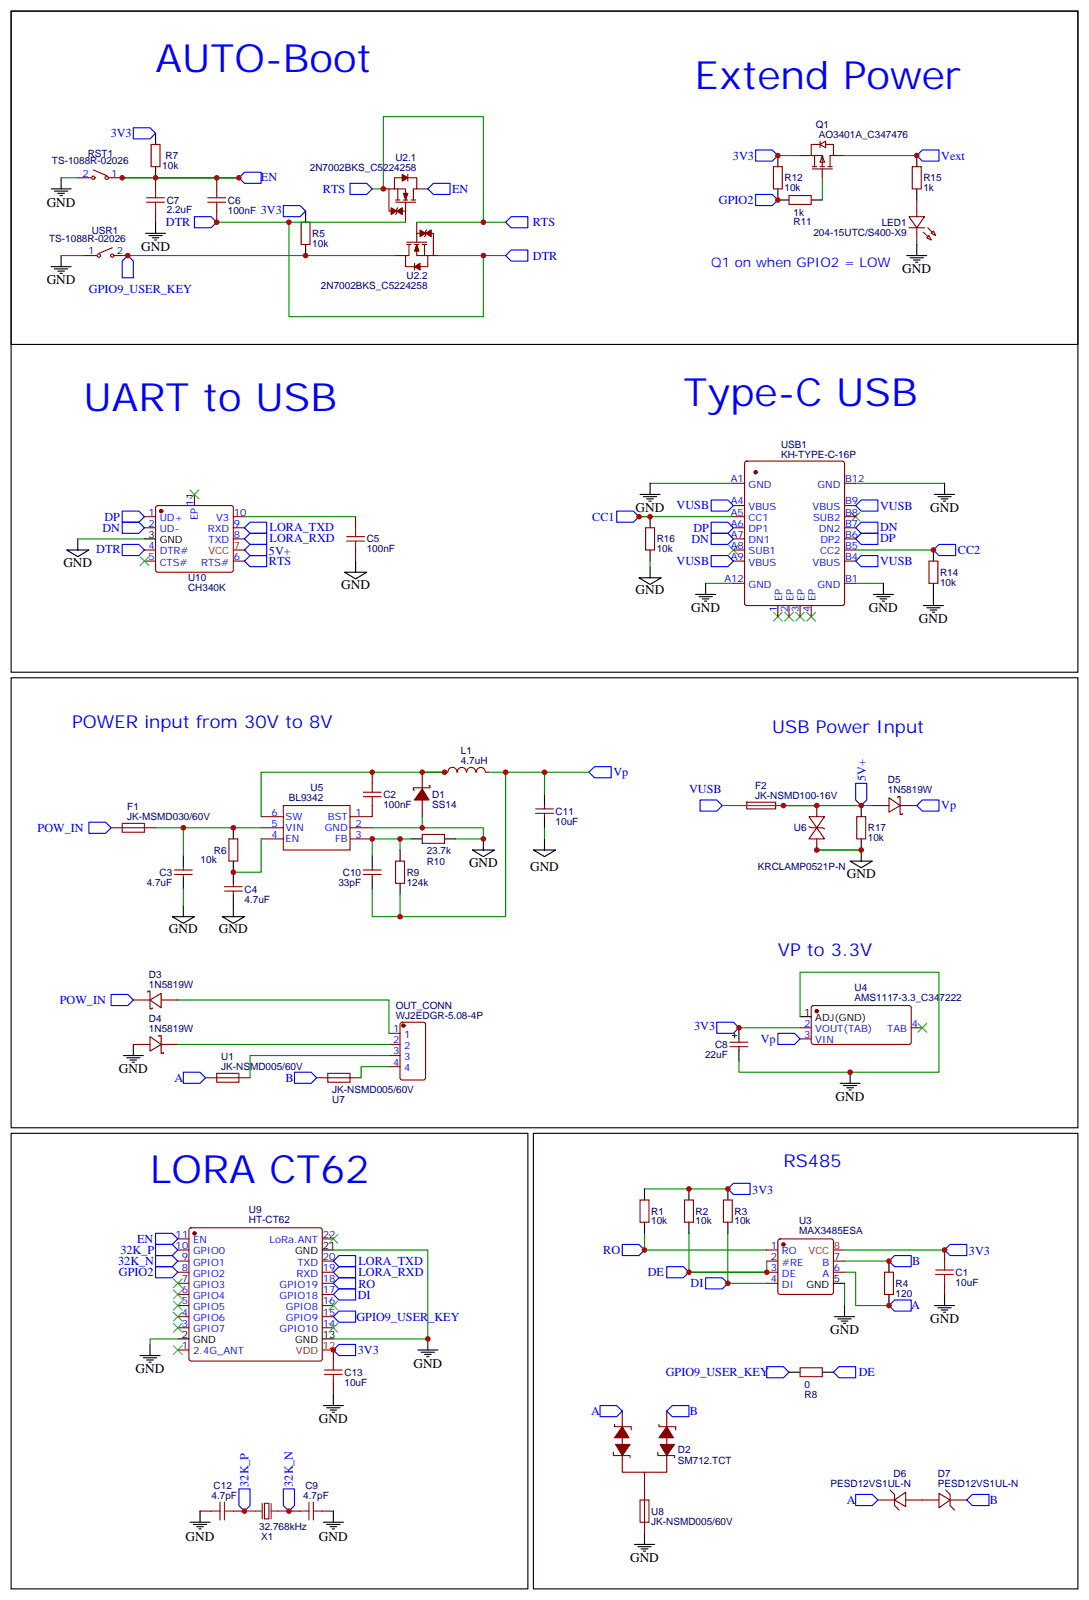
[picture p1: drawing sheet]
<svg xmlns="http://www.w3.org/2000/svg" width="346mm" height="508mm" viewBox="0 0 346 508" stroke-linecap="round" stroke-linejoin="round" font-family="sans-serif">
<g fill="none" stroke="#008700" stroke-width=".35">
<path d="M19.4 56.4h5.3M38.8 56.4h37M118.2 60h3.5v-23h31.8v33.6M246.9 49.4h7.1M261.1 56.4v7.1M68.8 70.6h60M91.7 70.6v29.9h61.8v-19.4M132.3 70.6h28.2M19.4 81.1h7.1M40.6 81.1h84.6M139.3 81.1h21.2M206.4 153.5h26.4"/>
<path d="M271.6 153.5h28.3M24.7 171.1h21.2M77.6 164h35.3M202.8 164h30M206.4 178.2v1.7M271.6 174.6h24.7M224 185.2h8.8M271.6 185.2h8.9M134.1 245.2h7h-58.2v14.1M134.1 259.3v3.5M155.2 245.2h5.3v45.8h-33.5v-7M160.5 245.2h26.5"/>
<path d="M172.9 245.2v7M229.3 255.8h5.3M248.7 255.8h28.2M49.4 262.8h33.5M58.2 262.8v8.8M82.9 266.3v10.6h-8.8M118.2 262.8h35.3v3.5h-8.9M127 266.3h-8.8v5.3M130.5 266.3h-3.5v3.6M172.9 262.8v3.5M259.3 269.9h14.1M58.2 282.2v5.3"/>
<path d="M118.2 282.2v8.8h8.8M56.4 317.5h67.1v10.6M56.4 331.6h67.1M123.5 335.1h-44.1v7.1M123.5 338.7h-8.8v3.5M234.6 326.3h19.4M254 322.8v-14.1h44.1v31.7h-63.5v-3.5M204.6 377.5h26.5M105.8 396.9h30v28.2h-30M204.6 391.6v5.3h38.8M218.7 391.6v12.3M231.1 391.6v15.9h12.3"/>
<path d="M268.1 396.9h31.8M218.7 403.9h24.7M243.4 400.4v3.5h-24.7M268.1 403.9h3.5v10.6h10.6M268.1 400.4h14.1M268.1 407.5v7M56.4 425.1h-8.8v1.8"/>
</g>
<g fill="none" stroke="#000" stroke-width=".35">
<path d="M3.5 3.5h338.7v209.9h-338.7zM3.5 3.5h338.7v105.9h-338.7zM16.2 60h6.4M19.4 56.4v3.6M49.4 42.3v3.6M49.4 52.9v3.5M246.9 60v3.5h3.6M246.9 49.4v3.5M291 49.4v3.5M291 60v3.5M17.3 60.7h4.2M18.3 61.4h2.2"/>
<path d="M19 62.1h.8M46.2 74.1h6.4M47.3 74.8h4.2M48.3 75.5h2.1M49 76.2h.7M49.4 70.6v3.5M97 67v3.6M97 77.6v3.5M257.5 63.5h3.6M291 77.6v3.5M16.2 84.7h6.4M17.3 85.4h4.2"/>
<path d="M18.3 86.1h2.2M19 86.8h.8M19.4 81.1v3.6M287.9 81.1h6.3M288.9 81.8h4.3M290 82.5h2.1M290.7 83.3h.7M203.2 157h6.3M204.3 157.7h4.2M205.3 158.4h2.1M206 159.1h.7M206.4 153.5v3.5"/>
<path d="M296.7 157h6.3M297.7 157.7h4.3M298.8 158.4h2.1M299.5 159.1h.7M299.9 153.5v3.5M21.2 174.6h7l-3.5 2.1zM24.7 171.1v3.5M45.9 171.1h3.5M112.9 178.2v3.5M206.4 164v3.6M206.4 174.6v3.6M206.4 179.9v3.5"/>
<path d="M296.3 174.6v3.6M109.4 181.7h7l-3.5 2.1zM202.8 183.4h7.1l-3.5 2.2zM220.8 188.7h6.4M221.9 189.4h4.2M223 190.1h2.1M223.7 190.9h.7M224 185.2v3.5M277.3 188.7h6.3M278.3 189.4h4.3M279.4 190.1h2.1M280.1 190.9h.7"/>
<path d="M280.5 185.2v3.5M293.2 192.3h6.3M294.2 193h4.2M295.3 193.7h2.1M296 194.4h.7M296.3 185.2v7.1M3.5 215.2h338.7v142.9h-338.7zM172.9 252.2v3.6M172.9 259.3v3.5M273.4 255.8v3.5M58.2 271.6v3.6M58.2 278.7v3.5"/>
<path d="M74.1 262.8v3.5M74.1 273.4v7.1M118.2 271.6v3.6M118.2 278.7v3.5M127 269.9v3.5M130.5 266.3h3.6M141.1 266.3h3.5M149.9 269.9h7.1l-3.5 2.1zM153.5 266.3v3.6M169.3 269.9h7.1l-3.5 2.1zM172.9 266.3v3.6M269.9 273.4h7l-3.5 2.1z"/>
<path d="M273.4 266.3v7.1M54.7 291h7l-3.5 2.2zM58.2 287.5v3.5M70.6 291h7l-3.5 2.2zM74.1 284v7M127 280.5v3.5M39.2 335.1h6.3M40.2 335.8h4.2M41.3 336.5h2.1M42 337.3h.7M42.3 331.6v3.5M234.6 326.3v3.5"/>
<path d="M234.6 333.4v3.5M254 322.8h3.5M3.5 359.8h164.1v144.7h-164.1zM169.3 359.8h172.9v144.7h-172.9zM266.7 344h6.3M267.8 344.7h4.2M268.8 345.4h2.1M269.5 346.1h.7M269.9 340.4v3.6M204.6 377.5v3.5M218.7 377.5v3.5M231.1 377.5v3.5"/>
<path d="M102.3 396.9h3.5M204.6 388.1v3.5M218.7 388.1v3.5M231.1 388.1v3.5M264.6 407.5h3.5M264.9 418h6.4M266 418.7h4.2M267.1 419.5h2.1M268.1 414.5v3.5M282.2 400.4v3.5M282.2 411v3.5M296.7 414.5h6.3"/>
<path d="M297.7 415.2h4.3M298.8 415.9h2.1M299.5 416.6h.7M299.9 411v3.5M44.4 430.4h6.4M45.5 431.1h4.2M46.6 431.8h2.1M47.3 432.5h.7M47.6 426.9v3.5M56.4 425.1h3.6M102.3 425.1h3.5M132.6 428.6h6.4"/>
<path d="M133.7 429.3h4.2M134.8 430h2.1M135.5 430.7h.7M135.8 425.1v3.5M267.8 420.2h.7M102.7 446.3h6.3M103.7 447h4.2M104.8 447.7h2.1M105.5 448.4h.7M105.8 442.7v3.6M201.4 490.4h6.4M202.5 491.1h4.2"/>
<path d="M203.6 491.8h2.1M204.3 492.5h.7M204.6 486.8v3.6"/>
</g>
<g fill="none" stroke="#00f" stroke-width=".35">
<path d="M42.3 40.6h5.3l1.8 1.7-1.8 1.8h-5.3zM77.6 54.7h5.3v3.5h-5.3l-1.8-1.8zM111.1 58.2h5.3l1.8 1.8-1.8 1.7h-5.3zM137.6 58.2h5.3v3.5h-5.3l-1.8-1.7zM239.9 47.6h5.3l1.7 1.8-1.7 1.8h-5.3zM61.7 68.8h5.3l1.8 1.8-1.8 1.7h-5.3zM90 65.3h5.2l1.8 1.7-1.8 1.8h-5.2zM162.3 68.8h5.3v3.5h-5.3l-1.8-1.7zM40.6 81.1l1.7 1.8v5.3h-3.5v-5.3zM160.5 81.1l1.8-1.7h5.3v3.5h-5.3zM225.8 158.8h5.3l1.7 1.7-1.7 1.8h-5.3zM38.8 165.8h5.3l1.8 1.8-1.8 1.7h-5.3z"/>
<path d="M38.8 162.3h5.3l1.8 1.7-1.8 1.8h-5.3zM38.8 172.9h5.3l1.8 1.7-1.8 1.8h-5.3zM77.6 167.6l1.8-1.8h5.3v3.5h-5.3zM77.6 171.1l1.8-1.8h5.3v3.6h-5.3zM77.6 174.6l1.8-1.7h5.3v3.5h-5.3zM77.6 178.2l1.8-1.8h5.3v3.5h-5.3zM195.8 162.3h5.3l1.7 1.7-1.7 1.8h-5.3zM225.8 165.8h5.3l1.7 1.8-1.7 1.7h-5.3zM225.8 169.3h5.3l1.7 1.8-1.7 1.8h-5.3zM225.8 176.4h5.3l1.7 1.8-1.7 1.7h-5.3zM271.6 160.5l1.8-1.7h5.3v3.5h-5.3zM271.6 167.6l1.8-1.8h5.3v3.5h-5.3z"/>
<path d="M271.6 171.1l1.8-1.8h5.3v3.6h-5.3zM271.6 178.2l1.8-1.8h5.3v3.5h-5.3zM298.1 172.9h5.3v3.5h-5.3l-1.8-1.8zM187 245.2l1.7-1.8h5.3v3.5h-5.3zM222.2 254h5.3l1.8 1.8-1.8 1.7h-5.3zM271.6 248.7h3.6v5.3l-1.8 1.8-1.8-1.8zM291 255.8l1.8-1.8h5.3v3.5h-5.3zM28.2 261.1h5.3l1.8 1.7-1.8 1.8h-5.3zM35.3 315.7h5.3l1.7 1.8-1.7 1.8h-5.3zM227.5 324.6h5.3l1.8 1.7-1.8 1.8h-5.3zM246.9 328.1h5.3l1.8 1.7-1.8 1.8h-5.3zM58.2 340.4h5.3l1.8 1.8-1.8 1.8h-5.3z"/>
<path d="M93.5 340.4h5.3l1.7 1.8-1.7 1.8h-5.3zM232.8 375.7h5.3v3.5h-5.3l-1.7-1.7zM49.4 391.6h5.3l1.7 1.7-1.7 1.8h-5.3zM197.6 395.1h5.2l1.8 1.8-1.8 1.7h-5.2zM299.9 396.9l1.7-1.8h5.3v3.5h-5.3zM49.4 402.2h5.3l1.7 1.7-1.7 1.8h-5.3zM105.8 400.4l1.8-1.8h5.3v3.6h-5.3zM105.8 403.9l1.8-1.7h5.3v3.5h-5.3zM107.6 416.3h5.3v3.5h-5.3l-1.8-1.8zM211.7 402.2h5.3l1.7 1.7-1.7 1.8h-5.3zM224 405.7h5.3l1.8 1.8-1.8 1.7h-5.3zM282.2 400.4l1.8-1.8h5.3v3.6h-5.3z"/>
<path d="M284 412.7h5.3v3.6h-5.3l-1.8-1.8zM105.8 428.6l1.8-1.7h5.3v3.5h-5.3zM190.5 446.3h5.3l1.8 1.7-1.8 1.8h-5.3zM213.4 446.3h5.3v3.5h-5.3l-1.7-1.8zM271.6 474.5h5.3l1.8 1.7-1.8 1.8h-5.3zM306.9 476.2l1.8-1.7h5.3v3.5h-5.3z"/>
</g>
<g fill="none" stroke="#870000" stroke-width=".35">
<path d="M24.7 56.4h4.2M29.6 54l4.3 1.7M34.6 56.4h4.2M48 45.9h2.8v7h-2.8zM49.4 56.4v3.6M68.8 56.4v3.6M121.7 60h3.5M123.5 60v7h5.3M125.2 60h3.6v3.5M126.3 60v3.5M128.1 56.4h-2.9v3.6M128.8 56.4h3.5v3.6h-1.1v3.5"/>
<path d="M129.5 55.4v2.1M132.3 60h3.5M245.5 52.9h2.9v7.1h-2.9zM289.6 52.9h2.9v7.1h-2.9zM35.6 78.7l-4.2 1.7M49.4 67v3.6M68.8 67v3.6M95.6 70.6h2.8v7h-2.8zM125.6 63.5h1.4M125.6 64.2h6.3M126.3 66l-.4 .3v1.4l-.3 .4M128.1 63.5h1.4"/>
<path d="M128.8 64.2v6.4M129.1 77.6h1.4M129.1 76.9h6.4M129.8 77.6v3.5h-1v3.6h3.5M130.5 63.5h1.4M131.6 77.6h1.4M132.3 77.6v3.5h3.5M132.3 74.1h5.3v7M132.3 70.6v6.3M134.1 77.6h1.4M134.8 77.6v3.5M135.5 73l-.4 .4v1.4l-.3 .3"/>
<path d="M250.5 62.1h7v2.8h-7zM288.6 68.8h4.9l-2.5 3.5zM288.6 72.3h4.9M291 63.5v5.3M291 72.3v5.3M294.2 75.5l.7-.7 .7 1.4zM295.6 74.1l.7-.7 .7 1.4zM26.5 81.1h4.2M36.3 81.1h4.3M125.2 81.1h3.6M131.6 83.6v2.1M135.8 81.1v3.6h-2.8"/>
<path d="M135.8 81.1h3.5M61.7 157v3.5M232.8 153.5h3.6M236.6 146.6l.5-.2h30.3l.5 .2 .2 .5v44.5l-.2 .5-.5 .2h-30.3l-.5-.3-.2-.4v-44.5zM268.1 153.5h3.5M45.9 178.2h3.5M45.9 174.6h3.5M45.9 167.6h3.5M45.9 164h3.5M49.6 160.7l.5-.2h23.3l.5 .2 .2 .5v19.8l-.3 .5-.4 .2h-23.3l-.5-.3-.2-.4v-19.8zM74.1 178.2h3.5M74.1 171.1h3.5"/>
<path d="M74.1 167.6h3.5M74.1 164h3.5M112.9 164v3.6M112.9 174.6v3.6M205 167.6h2.8v7h-2.8zM232.8 178.2h3.6M232.8 174.6h3.6M232.8 171.1h3.6M232.8 167.6h3.6M232.8 164h3.6M232.8 160.5h3.6M268.1 178.2h3.5"/>
<path d="M268.1 174.6h3.5M268.1 171.1h3.5M268.1 167.6h3.5M268.1 164h3.5M268.1 160.5h3.5M294.9 178.2h2.8v7h-2.8zM232.8 185.2h3.6M246.9 192.3v3.5M250.5 192.3v3.5M254 192.3v3.5M257.5 192.3v3.5M268.1 185.2h3.5"/>
<path d="M82.9 259.3h7.1M90 255.8h21.1v14.1h-21.1zM118.2 255.8v3.5h-7.1M118.2 245.2v3.5M134.1 245.2v5.3M134.1 254v5.3M136.2 249.4h.3v.7h-5.3v.7h.4M141.1 245.2h1.1M142.2 245.2a1.41 1.41 0 0 1 1.4-1.6 1.41 1.41 0 0 1 1.4 1.6M145.2 245.2a1.41 1.41 0 0 1 1.4-1.6 1.41 1.41 0 0 1 1.4 1.6M148.2 245.2a1.41 1.41 0 0 1 1.4-1.6 1.41 1.41 0 0 1 1.4 1.6M151.2 245.2a1.41 1.41 0 0 1 1.4-1.5 1.41 1.41 0 0 1 1.4 1.5"/>
<path d="M154.2 245.2h1M170 258.2h5.7M170 256.8h5.7M172.9 255.8v1M172.9 258.2v1.1M237.1 254.7h9.1v2.1h-9.1zM256.8 259.3h5l-2.5 3.5zM259.3 255.8v3.5M272 259.3h2.8v7h-2.8zM276.9 255.8h5.3M282.2 253.3l3.6 2.5-3.6 2.1zM285 253.3v-.4h.8v2.9"/>
<path d="M285.8 255.8v2.8h.7v-.4M285.8 255.8h5.2M35.3 262.8h14.1M55.4 277.6h5.6M55.4 276.2h5.6M58.2 275.2v1M58.2 277.6v1.1M72.7 266.3h2.8v7.1h-2.8zM82.9 262.8h7.1M82.9 266.3h7.1M111.1 262.8h7.1M111.1 266.3h7.1"/>
<path d="M115.4 277.6h5.6M115.4 276.2h5.6M118.2 275.2v1M118.2 277.6v1.1M125.6 273.4h2.8v7.1h-2.8zM134.1 264.9h7v2.9h-7zM256.8 262.5l.7 .3h3.6l.7 .4M259.3 262.8l2.5 3.5h-5zM259.3 266.3v3.6M71.3 282.9h5.6M71.3 281.5h5.6M74.1 280.5v1"/>
<path d="M74.1 282.9v1.1M42.3 317.5h5.3M46.9 315v-.3h.7v2.8M47.6 317.5l3.6-2.1v4.6zM47.6 317.5v2.8h.7v-.3M51.2 317.5h5.2M257.8 319.5l.4-.2h30.6l.5 .7-.1 11.2-.6 .4-30.6-.1-.5-.6v-10.9zM42.3 331.6h5.3M47.6 329.1l3.6 2.5-3.6 2.1zM50.4 329.1v-.3h.8v2.8M51.2 331.6v2.8h.7v-.3M51.2 331.6h5.2"/>
<path d="M123.5 328.1h3.5M123.5 331.6h3.5M123.5 335.1h3.5M123.5 338.7h3.5M127.2 324.8l.5-.2h6.7l.7 .4v17.2l-.4 .6-7 .1-.6-.5-.1-17.1zM231.8 330.9h5.6M231.8 332.3h5.6M232.5 328.8h1.4M233.2 328.1v1.4M234.6 329.8v1.1M234.6 332.3v1.1M254 326.3h3.5"/>
<path d="M254 329.8h3.5M289.3 326.3h3.5M65.3 342.2h14.1M100.5 342.2h14.2M56.4 396.9h3.6M56.4 393.3h3.6M60.2 390l.5-.2h40.9l.5 .2 .2 .5v40.9l-.2 .5-.5 .3h-40.9l-.5-.3-.2-.5v-40.9zM102.3 393.3h3.5M203.2 381h2.8v7.1h-2.8zM217.3 381h2.8v7.1h-2.8zM229.7 381h2.8v7.1h-2.8zM243.4 396.9h3.5"/>
<path d="M247.2 393.6l.4-.3h16.3l.5 .3 .2 .5v16.2l-.3 .5-.4 .2h-16.3l-.4-.2-.3-.5v-16.2zM299.9 396.9v3.5M56.4 400.4h3.6M56.4 403.9h3.6M56.4 407.5h3.6M56.4 418h3.6M56.4 414.5h3.6M56.4 411h3.6M102.3 400.4h3.5M102.3 403.9h3.5M102.3 407.5h3.5M102.3 418h3.5"/>
<path d="M102.3 414.5h3.5M102.3 411h3.5M243.4 400.4h3.5M243.4 403.9h3.5M243.4 407.5h3.5M264.6 400.4h3.5M264.6 403.9h3.5M280.8 403.9h2.8v7.1h-2.8zM299.9 407.5v3.5M56.4 428.6h3.6M56.4 421.6h3.6M102.3 421.6h3.5"/>
<path d="M105.8 428.6v3.6M105.8 439.2v3.5M195.1 452.3v.7h5.3v1M197.6 448v5.3M197.6 456.5v2.1M209.2 452.3v.7h5.3v1M211.7 448v5.3M211.7 456.5v2.1M194.7 461.1v1h5.3v.7M197.6 462.1v5.3h14.1v-5.3M204.6 467.4v19.4M208.8 461.1v1h5.3v.7"/>
<path d="M278.7 476.2h5.3M282.6 473.1l1.4 1.4v3.5l1.4 1.4M284 476.2l3.5-2.4v4.6zM287.5 476.2h10.6M298.1 474.1l3.5 2.1-3.5 2.5zM300.2 473.1l1.4 1.4v3.5l1.4 1.4M301.6 476.2h5.3"/>
<circle cx="29.6" cy="56.4" r=".53"/>
<circle cx="33.9" cy="56.4" r=".53"/>
<circle cx="31.4" cy="81.1" r=".53"/>
<circle cx="35.6" cy="81.1" r=".53"/>
</g>
<g fill="#870000" stroke="#870000" stroke-width=".35">
<path d="M209.5 458.6h4.6l-2.4 3.5z"/>
<path d="M211.7 453l2.1 3.5h-4.6z"/>
<path d="M195.4 458.6h4.6l-2.4 3.5z"/>
<path d="M197.6 453l2.1 3.5h-4.6z"/>
<path d="M293.2 73.7l1.4 1.4z"/>
<path d="M294.6 72.3l1.4 1.4z"/>
<path d="M127.7 55.4l1.8 1-1.8 1.1z"/>
<path d="M128.1 61.4h1.4l-.7 2.1z"/>
<path d="M124.2 66l1.7 1-1.7 1.1z"/>
<path d="M125.9 67l1.8-1v2.1z"/>
<path d="M131.6 84.7l1.7-1.1v2.1z"/>
<path d="M132.3 77.6l.7 2.1h-1.4z"/>
<path d="M135.1 74.1l1.8-1.1v2.1z"/>
<path d="M133.3 73l1.8 1.1-1.8 1z"/>
<path d="M134.1 250.5l2.1 3.5h-4.6z"/>
<circle cx="248.7" cy="395.1" r=".53"/>
<circle cx="259.3" cy="321" r=".53"/>
<circle cx="128.1" cy="325.6" r=".53"/>
<circle cx="239.9" cy="149.9" r=".53"/>
<circle cx="51.2" cy="162.3" r=".53"/>
<circle cx="61.7" cy="391.6" r=".53"/>
</g>
<path d="M74.1 174.6h3.5M264.6 396.9h3.5M102.3 428.6h3.5" fill="none" stroke="#f00" stroke-width=".35"/>
<g fill="none" stroke="#a10000" stroke-width=".35">
<path d="M49.4 60v2.8M68.8 60v2.8M46.6 64.2h5.6M46.6 62.8h5.6M49.4 64.2v2.8M66 64.2h5.6M66 62.8h5.6M68.8 64.2v2.8M110.1 170.4h5.6M110.1 171.8h5.6M112.9 167.6v2.8M112.9 171.8v2.8"/>
<path d="M115.4 251.5h5.6M115.4 252.9h5.6M118.2 248.7v2.8M118.2 252.9v2.9M38.8 261.4h7.1v2.8h-7.1zM68.8 340.8h7v2.8h-7zM104.1 340.8h7v2.8h-7zM297 403.2h5.7M297 404.6h5.7M299.9 400.4v2.8M299.9 404.6v2.9M103 435h5.7"/>
<path d="M103 436.4h5.7M105.8 432.2v2.8M105.8 436.4v2.8M203.2 476.2h2.8v7.1h-2.8z"/>
</g>
<g fill="none" stroke="#3c3" stroke-width=".35">
<path d="M60.3 155.6l2.8 2.8M63.1 155.6l-2.8 2.8M44.4 176.7l2.9 2.9M47.3 176.7l-2.9 2.9M231.4 173.2l2.8 2.8M234.2 173.2l-2.8 2.8M270.2 162.6l2.8 2.9M273 162.6l-2.8 2.9M245.5 194.4l2.9 2.8M248.4 194.4l-2.9 2.8M249.1 194.4l2.8 2.8M251.9 194.4l-2.8 2.8"/>
<path d="M252.6 194.4l2.8 2.8M255.4 194.4l-2.8 2.8M256.1 194.4l2.8 2.8M258.9 194.4l-2.8 2.8M291.4 324.9l2.8 2.8M294.2 324.9l-2.8 2.8M104.4 391.9l2.8 2.9M107.2 391.9l-2.8 2.9M55 427.2l2.9 2.8M57.9 427.2l-2.9 2.8"/>
</g>
<path d="M234.6 255.8h14.1" fill="none" stroke="#8c2424" stroke-width=".35"/>
<path d="M261.1 49.4l.7 2.1h-1.5z" fill="#fff" stroke="#870000" stroke-width=".35"/>
<g fill="none" stroke="#870000" stroke-width=".35">
<path d="M254 49.4h3.5M257.5 49.4h3.6v3.5M257.9 53.6h6.3M257.9 52.9h1.4M258.6 49.4v3.5M260.3 45.9l1.8-1.1v2.1zM260.3 45.9h-2.8v3.5M260.3 44.8v2.1M260.3 52.9h1.5M261.1 53.6v2.8M262.1 45.9h2.5v3.5h-1.1v3.5M262.8 52.9h1.4"/>
<path d="M264.6 49.4h3.5M254 434.3h7.1v2.8h-7.1zM63.5 479.8h3.5M74.1 479.8h3.5M84 477.3h1.4v4.9h-1.4zM91.7 479.8h3.5M102.3 479.8h3.5"/>
</g>
<path d="M291 49.4l1.8-1.8h5.3v3.6h-5.3zM239.9 61.7h5.3l1.7 1.8-1.7 1.8h-5.3zM49.4 395.1h5.3l1.7 1.8-1.7 1.7h-5.3zM49.4 398.6h5.3l1.7 1.8-1.7 1.8h-5.3zM107.6 405.7h5.3v3.5h-5.3l-1.8-1.7zM107.6 409.2h5.3v3.5h-5.3l-1.8-1.7zM243.4 433.9h5.3l1.8 1.8-1.8 1.7h-5.3zM266.3 433.9h5.3v3.5h-5.3l-1.7-1.7zM75.8 472.7h3.6v5.3l-1.8 1.8-1.8-1.8zM90 472.7h3.5v5.3l-1.8 1.8-1.7-1.8z" fill="none" stroke="#00f" stroke-width=".35"/>
<path d="M268.1 49.4h22.9" fill="none" stroke="#008700" stroke-width=".35"/>
<path d="M67 479.8h2.8M69.8 477v5.6M71.3 479.8h2.8M71.3 477v5.6M95.2 479.8h2.9M98.1 477v5.6M99.5 479.8h2.8M99.5 477v5.6" fill="none" stroke="#a10000" stroke-width=".35"/>
<path d="M77.6 479.8h5.7M83.3 477.3v4.9M86.1 477.3v4.9M86.1 479.8h5.6" fill="none" stroke="#8c2424" stroke-width=".35"/>
<path d="M250.5 435.7h3.5M261.1 435.7h3.5M63.5 479.8v3.5M105.8 479.8v3.5M60.3 483.3h6.4M61.4 484h4.2M62.4 484.7h2.2M63.1 485.4h.8M102.7 483.3h6.3M103.7 484h4.2M104.8 484.7h2.1M105.5 485.4h.7" fill="none" stroke="#000" stroke-width=".35"/>
<g fill="none" stroke="#3c3" stroke-width=".35">
<path d="M55 406l2.9 2.9M55 409.6l2.9 2.8M55 413.1l2.9 2.8M55 416.6l2.9 2.9M57.9 406l-2.9 2.9M57.9 409.6l-2.9 2.8M57.9 413.1l-2.9 2.8M57.9 416.6l-2.9 2.9M104.4 413.1l2.8 2.8M107.2 413.1l-2.8 2.8M55 420.2l2.9 2.8M57.9 420.2l-2.9 2.8"/>
<path d="M104.4 420.2l2.8 2.8M107.2 420.2l-2.8 2.8"/>
</g>
<g fill="#c00">
<circle cx="231.1" cy="407.5" r=".88"/>
<circle cx="218.7" cy="403.9" r=".88"/>
<circle cx="204.6" cy="396.9" r=".88"/>
<circle cx="243.4" cy="403.9" r=".88"/>
<circle cx="202.8" cy="164" r=".88"/>
<circle cx="296.3" cy="174.6" r=".88"/>
<circle cx="206.4" cy="164" r=".88"/>
<circle cx="273.4" cy="255.8" r=".88"/>
<circle cx="68.8" cy="70.6" r=".88"/>
<circle cx="68.8" cy="56.4" r=".88"/>
<circle cx="97" cy="81.1" r=".88"/>
<circle cx="49.4" cy="56.4" r=".88"/>
<circle cx="38.8" cy="56.4" r=".88"/>
<circle cx="75.8" cy="56.4" r=".88"/>
<circle cx="153.5" cy="70.6" r=".88"/>
<circle cx="121.7" cy="60" r=".88"/>
<circle cx="91.7" cy="70.6" r=".88"/>
<circle cx="153.5" cy="81.1" r=".88"/>
<circle cx="40.6" cy="81.1" r=".88"/>
<circle cx="273.4" cy="269.9" r=".88"/>
<circle cx="259.3" cy="255.8" r=".88"/>
<circle cx="259.3" cy="269.9" r=".88"/>
<circle cx="74.1" cy="262.8" r=".88"/>
<circle cx="74.1" cy="276.9" r=".88"/>
<circle cx="118.2" cy="245.2" r=".88"/>
<circle cx="134.1" cy="245.2" r=".88"/>
<circle cx="134.1" cy="262.8" r=".88"/>
<circle cx="127" cy="291" r=".88"/>
<circle cx="160.5" cy="245.2" r=".88"/>
<circle cx="172.9" cy="245.2" r=".88"/>
<circle cx="127" cy="266.3" r=".88"/>
<circle cx="118.2" cy="266.3" r=".88"/>
<circle cx="153.5" cy="266.3" r=".88"/>
<circle cx="141.1" cy="245.2" r=".88"/>
<circle cx="269.9" cy="340.4" r=".88"/>
<circle cx="234.6" cy="326.3" r=".88"/>
<circle cx="282.2" cy="400.4" r=".88"/>
<circle cx="282.2" cy="414.5" r=".88"/>
<circle cx="58.2" cy="262.8" r=".88"/>
<circle cx="248.7" cy="255.8" r=".88"/>
<circle cx="105.8" cy="428.6" r=".88"/>
<circle cx="291" cy="49.4" r=".88"/>
<circle cx="91.7" cy="479.8" r=".88"/>
<circle cx="77.6" cy="479.8" r=".88"/>
<circle cx="135.8" cy="425.1" r=".88"/>
<circle cx="231.1" cy="377.5" r=".88"/>
<circle cx="218.7" cy="377.5" r=".88"/>
<circle cx="299.9" cy="396.9" r=".88"/>
<circle cx="246.9" cy="63.5" r=".88"/>
<circle cx="246.9" cy="49.4" r=".88"/>
</g>
<g font-size="12.3" fill="#00f">
<text x="49.4" y="22.9">AUTO-Boot</text>
<text x="220.5" y="28.2">Extend Power</text>
<text x="26.5" y="130.5">UART to USB</text>
<text x="217" y="128.8">Type-C USB</text>
<text x="47.6" y="375.7">LORA CT62</text>
</g>
<g font-size="5.6" fill="#00f">
<text x="22.9" y="231.1">POWER input from 30V to 8V</text>
<text x="245.2" y="232.8">USB Power Input</text>
<text x="246.9" y="303.4">VP to 3.3V</text>
<text x="248.7" y="370.4">RS485</text>
</g>
<g font-size="4.2">
<text x="14.8" y="65.6">GND</text>
<text x="44.8" y="79.7">GND</text>
<text x="286.5" y="86.8">GND</text>
<text x="14.8" y="90.3">GND</text>
<text x="201.8" y="162.6">GND</text>
<text x="295.3" y="162.6">GND</text>
<text x="20.1" y="179.9">GND</text>
<text x="108.3" y="187">GND</text>
<text x="201.8" y="188.7">GND</text>
<text x="219.4" y="194.4">GND</text>
<text x="275.9" y="194.4">GND</text>
<text x="291.7" y="197.9">GND</text>
<text x="148.9" y="275.2">GND</text>
<text x="168.3" y="276.6">GND</text>
<text x="268.8" y="278.7">GND</text>
<text x="53.6" y="296.3">GND</text>
<text x="69.5" y="296.3">GND</text>
<text x="37.7" y="340.8">GND</text>
<text x="265.3" y="349.6">GND</text>
<text x="263.5" y="423.7">GND</text>
<text x="295.3" y="420.2">GND</text>
<text x="43" y="436">GND</text>
<text x="131.2" y="434.3">GND</text>
<text x="101.2" y="451.9">GND</text>
<text x="58.9" y="489.4">GND</text>
<text x="101.2" y="489.4">GND</text>
<text x="200" y="496">GND</text>
</g>
<text font-size="4.2" fill="#00f" x="225.8" y="84.7">Q1 on when GPIO2 = LOW</text>
<g font-size="3.9" fill="#00f">
<text x="35.2" y="43.4">3V3</text>
<text x="232.7" y="50.7">3V3</text>
<text x="298.8" y="50.7">Vext</text>
<text x="82.9" y="57.6">EN</text>
<text x="102.5" y="61.2">RTS</text>
<text x="143.5" y="61.2">EN</text>
<text x="228.2" y="64.7">GPIO2</text>
<text x="52.7" y="71.8">DTR</text>
<text x="82.8" y="68.1">3V3</text>
<text x="169.1" y="71.8">RTS</text>
<text x="169.2" y="82.4">DTR</text>
<text x="28.2" y="92.9">GPIO9_USER_KEY</text>
<text x="214.8" y="161.7">VUSB</text>
<text x="279.4" y="161.8">VUSB</text>
<text x="33.2" y="165.3">DP</text>
<text x="188" y="165.3">CC1</text>
<text x="32.5" y="168.8">DN</text>
<text x="85.6" y="168.6">LORA_TXD</text>
<text x="85.6" y="172.1">LORA_RXD</text>
<text x="219.5" y="172.3">DN</text>
<text x="220.1" y="168.8">DP</text>
<text x="279.4" y="168.7">DN</text>
<text x="279.4" y="172.2">DP</text>
<text x="30.6" y="175.7">DTR</text>
<text x="85.4" y="176.1">5V+</text>
<text x="85.4" y="179.5">RTS</text>
<text x="214.8" y="179.3">VUSB</text>
<text x="279.4" y="179.5">VUSB</text>
<text x="304.1" y="175.7">CC2</text>
<text x="194.7" y="246.3">Vp</text>
<text x="218.8" y="251.7">VUSB</text>
<text x="274.9" y="248" transform="rotate(-90 274.9 248)">5V+</text>
<text x="298.8" y="256.9">Vp</text>
<text x="11.9" y="264.1">POW_IN</text>
<text x="19" y="318.8">POW_IN</text>
<text x="220.4" y="327.1">3V3</text>
<text x="241.5" y="331.1">Vp</text>
<text x="55.4" y="343.6">A</text>
<text x="90.7" y="343.6">B</text>
<text x="238.8" y="379.2">3V3</text>
<text x="43.5" y="394.5">EN</text>
<text x="37.5" y="401.6">32K_N</text>
<text x="38.2" y="398.1">32K_P</text>
<text x="113.8" y="401.7">LORA_TXD</text>
<text x="191.5" y="398.1">RO</text>
<text x="289.5" y="401.6">B</text>
<text x="307.6" y="398.3">3V3</text>
<text x="37.7" y="405.1">GPIO2</text>
<text x="113.8" y="405.2">LORA_RXD</text>
<text x="205.6" y="405.2">DE</text>
<text x="113.6" y="412.4">DI</text>
<text x="113.8" y="408.9">RO</text>
<text x="219.2" y="408.7">DI</text>
<text x="113.1" y="419.3">GPIO9_USER_KEY</text>
<text x="289.3" y="415.7">A</text>
<text x="113.6" y="429.9">3V3</text>
<text x="211.3" y="436.9">GPIO9_USER_KEY</text>
<text x="272.6" y="437">DE</text>
<text x="187.7" y="449.3">A</text>
<text x="219" y="449.3">B</text>
<text x="78.9" y="472" transform="rotate(-90 78.9 472)">32K_P</text>
<text x="93" y="472" transform="rotate(-90 93 472)">32K_N</text>
<text x="268.8" y="477.5">A</text>
<text x="314.3" y="477.5">B</text>
</g>
<g font-size="3.2" fill="#000080">
<text x="259" y="40.6">Q1</text>
<text x="259.9" y="43.7">AO3401A_C347476</text>
<text x="16.5" y="52.2">TS-1088R-02026</text>
<text x="27.8" y="49.7">RST1</text>
<text x="51.5" y="53.6">10k</text>
<text x="52.6" y="50.5">R7</text>
<text x="125.5" y="51.2">U2.1</text>
<text x="98.4" y="54.3">2N7002BKS_C5224258</text>
<text x="249.1" y="57.6">R12</text>
<text x="293.2" y="57.6">R15</text>
<text x="52.9" y="64.6">C7</text>
<text x="72.3" y="64.6">C6</text>
<text x="249.1" y="60.7">10k</text>
<text x="293.2" y="60.8">1k</text>
<text x="52.9" y="67.7">2.2uF</text>
<text x="72.3" y="67.8">100nF</text>
<text x="251.9" y="68.4">1k</text>
<text x="251.9" y="71.5">R11</text>
<text x="279.9" y="71.7">LED1</text>
<text x="15.6" y="76.9">TS-1088R-02026</text>
<text x="29.1" y="74.4">USR1</text>
<text x="99.1" y="75.2">R5</text>
<text x="258.2" y="74.8">204-15UTC/S400-X9</text>
<text x="99.1" y="78.3">10k</text>
<text x="129.1" y="88.7">U2.2</text>
<text x="101.9" y="91.9">2N7002BKS_C5224258</text>
<text x="247.9" y="142.3">USB1</text>
<text x="247.9" y="145.3">KH-TYPE-C-16P</text>
<text x="116.4" y="172.2">C5</text>
<text x="208.5" y="172.2">R16</text>
<text x="116.4" y="175.4">100nF</text>
<text x="208.5" y="175.3">10k</text>
<text x="59.7" y="184.6">U10</text>
<text x="298.4" y="185.9">10k</text>
<text x="298.4" y="182.8">R14</text>
<text x="59.7" y="187.7">CH340K</text>
<text x="146.3" y="239.3">L1</text>
<text x="146.3" y="242.6">4.7uH</text>
<text x="98.6" y="251">U5</text>
<text x="239.7" y="250.4">F2</text>
<text x="281.9" y="251.9">1N5819W</text>
<text x="281.9" y="248.7">D5</text>
<text x="40.4" y="257.1">F1</text>
<text x="91.7" y="254.4">BL9342</text>
<text x="121.7" y="256.5">100nF</text>
<text x="121.7" y="253.4">C2</text>
<text x="137.2" y="256.7">SS14</text>
<text x="137.2" y="253.4">D1</text>
<text x="239.7" y="253.6">JK-NSMD100-16V</text>
<text x="40.4" y="260.3">JK-MSMD030/60V</text>
<text x="176.4" y="261.8">10uF</text>
<text x="176.4" y="258.7">C11</text>
<text x="252.1" y="264">U6</text>
<text x="275.5" y="264">R17</text>
<text x="275.5" y="267.1">10k</text>
<text x="63.7" y="274.1">10k</text>
<text x="67.9" y="271">R6</text>
<text x="135.5" y="271.3">23.7k</text>
<text x="135.5" y="274.5">R10</text>
<text x="46.6" y="281.4">4.7uF</text>
<text x="50.6" y="278.1">C3</text>
<text x="107.4" y="281.3">33pF</text>
<text x="108.8" y="278.1">C10</text>
<text x="129.1" y="281.4">124k</text>
<text x="129.1" y="278.1">R9</text>
<text x="240.6" y="276.3">KRCLAMP0521P-N</text>
<text x="77.6" y="286.7">4.7uF</text>
<text x="77.6" y="283.4">C4</text>
<text x="47.3" y="310.4">D3</text>
<text x="47.3" y="313.6">1N5819W</text>
<text x="271.3" y="317.9">AMS1117-3.3_C347222</text>
<text x="271.3" y="314.7">U4</text>
<text x="125.6" y="323.5">WJ2EDGR-5.08-4P</text>
<text x="125.6" y="320.2">OUT_CONN</text>
<text x="47.3" y="327.7">1N5819W</text>
<text x="47.3" y="324.6">D4</text>
<text x="223.8" y="335.9">22uF</text>
<text x="227" y="332.8">C8</text>
<text x="70.2" y="339.7">JK-NSMD005/60V</text>
<text x="70.2" y="336.7">U1</text>
<text x="105.5" y="347.1">JK-NSMD005/60V</text>
<text x="105.5" y="350.2">U7</text>
<text x="79" y="388.4">HT-CT62</text>
<text x="79" y="385.2">U9</text>
<text x="206.7" y="388.8">10k</text>
<text x="206.7" y="385.7">R1</text>
<text x="220.8" y="388.8">10k</text>
<text x="220.8" y="385.7">R2</text>
<text x="233.2" y="388.8">10k</text>
<text x="233.2" y="385.7">R3</text>
<text x="253.7" y="388.6">U3</text>
<text x="253.7" y="391.9">MAX3485ESA</text>
<text x="303.4" y="405.1">C1</text>
<text x="284.3" y="411.8">120</text>
<text x="284.3" y="408.6">R4</text>
<text x="303.4" y="408.3">10uF</text>
<text x="109.4" y="436.7">C13</text>
<text x="109.4" y="439.9">10uF</text>
<text x="255.4" y="440.6">0</text>
<text x="255.4" y="443.8">R8</text>
<text x="215.2" y="461.5">D2</text>
<text x="215.2" y="464.8">SM712.TCT</text>
<text x="67.8" y="472.8">C12</text>
<text x="96.9" y="472.8">C9</text>
<text x="263.7" y="472.1">PESD12VS1UL-N</text>
<text x="283.6" y="468.8">D6</text>
<text x="297.8" y="472">PESD12VS1UL-N</text>
<text x="297.8" y="468.8">D7</text>
<text x="67.1" y="475.9">4.7pF</text>
<text x="96.3" y="475.9">4.7pF</text>
<text x="82.3" y="485.8">32.768kHz</text>
<text x="206.7" y="484.1">JK-NSMD005/60V</text>
<text x="206.7" y="481">U8</text>
<text x="82.9" y="488.9">X1</text>
</g>
<g font-size="3.2" fill="#00f">
<text x="26.2" y="56.1">2</text>
<text x="35.3" y="56.1">1</text>
<text x="28" y="80.8">1</text>
<text x="37" y="80.8">2</text>
<text x="232" y="153.1">A1</text>
<text x="237.7" y="154.9">GND</text>
<text x="259.5" y="154.9">GND</text>
<text x="268.3" y="153.1">B12</text>
<text x="61.4" y="160.5" transform="rotate(-90 61.4 160.5)">11</text>
<text x="232" y="160.2">A4</text>
<text x="237.7" y="161.9">VBUS</text>
<text x="258" y="161.9">VBUS</text>
<text x="268.3" y="160.2">B9</text>
<text x="47.2" y="163.7">1</text>
<text x="47.2" y="167.2">2</text>
<text x="50.7" y="165.5">UD+</text>
<text x="62.8" y="165.1" transform="rotate(-90 62.8 165.1)">EP</text>
<text x="68.6" y="165.5">V3</text>
<text x="74.3" y="167.2">9</text>
<text x="74.3" y="163.7">10</text>
<text x="232" y="167.2">A6</text>
<text x="232" y="163.7">A5</text>
<text x="237.7" y="165.5">CC1</text>
<text x="258.1" y="165.5">SUB2</text>
<text x="268.3" y="163.7">B8</text>
<text x="268.3" y="167.2">B7</text>
<text x="50.7" y="169">UD-</text>
<text x="66" y="169">RXD</text>
<text x="66.2" y="172.5">TXD</text>
<text x="74.3" y="170.7">8</text>
<text x="232" y="170.7">A7</text>
<text x="237.7" y="172.5">DN1</text>
<text x="237.7" y="169">DP1</text>
<text x="260" y="169">DN2</text>
<text x="260.4" y="172.5">DP2</text>
<text x="268.3" y="170.7">B6</text>
<text x="47.2" y="174.3">4</text>
<text x="47.2" y="177.8">5</text>
<text x="50.7" y="176">DTR#</text>
<text x="50.7" y="179.6">CTS#</text>
<text x="63.8" y="179.6">RTS#</text>
<text x="74.3" y="177.8">6</text>
<text x="232" y="177.8">A9</text>
<text x="232" y="174.3">A8</text>
<text x="237.7" y="179.6">VBUS</text>
<text x="237.7" y="176">SUB1</text>
<text x="258" y="179.6">VBUS</text>
<text x="260.4" y="176">CC2</text>
<text x="268.3" y="174.3">B5</text>
<text x="268.3" y="177.8">B4</text>
<text x="230" y="184.9">A12</text>
<text x="268.3" y="184.9">B1</text>
<text x="237.7" y="186.6">GND</text>
<text x="248.4" y="191" transform="rotate(-90 248.4 191)">EP</text>
<text x="251.9" y="191" transform="rotate(-90 251.9 191)">EP</text>
<text x="255.4" y="191" transform="rotate(-90 255.4 191)">EP</text>
<text x="258.9" y="191" transform="rotate(-90 258.9 191)">EP</text>
<text x="259.5" y="186.6">GND</text>
<text x="246.6" y="194.5" transform="rotate(-90 246.6 194.5)">1</text>
<text x="250.1" y="194.5" transform="rotate(-90 250.1 194.5)">2</text>
<text x="253.6" y="194.5" transform="rotate(-90 253.6 194.5)">3</text>
<text x="257.2" y="194.5" transform="rotate(-90 257.2 194.5)">4</text>
<text x="86.2" y="262.5">5</text>
<text x="86.2" y="258.9">6</text>
<text x="90.7" y="263.9">VIN</text>
<text x="90.7" y="260.3">SW</text>
<text x="103.1" y="263.9">GND</text>
<text x="104.1" y="260.3">BST</text>
<text x="112.9" y="258.9">1</text>
<text x="112.9" y="262.5">2</text>
<text x="86.2" y="266">4</text>
<text x="90.7" y="267.4">EN</text>
<text x="106.4" y="267.4">FB</text>
<text x="112.9" y="266">3</text>
<text x="124.8" y="327.7">1</text>
<text x="128.3" y="329.5">1</text>
<text x="255.3" y="326">2</text>
<text x="255.3" y="329.5">3</text>
<text x="258.8" y="327.7">VOUT(TAB)</text>
<text x="281.7" y="327.7">TAB</text>
<text x="289.5" y="326">4</text>
<text x="124.8" y="331.3">2</text>
<text x="124.8" y="334.8">3</text>
<text x="128.3" y="333">2</text>
<text x="258.8" y="331.3">VIN</text>
<text x="124.8" y="338.3">4</text>
<text x="128.3" y="336.5">3</text>
<text x="128.3" y="340.1">4</text>
<text x="55.8" y="393">11</text>
<text x="61.3" y="394.8">EN</text>
<text x="85.5" y="394.8">LoRa.ANT</text>
<text x="102.5" y="393">22</text>
<text x="55.8" y="396.5">10</text>
<text x="57.8" y="400">9</text>
<text x="61.3" y="401.8">GPIO1</text>
<text x="61.3" y="398.3">GPIO0</text>
<text x="94.4" y="401.8">TXD</text>
<text x="102.5" y="400">20</text>
<text x="244.8" y="396.5">1</text>
<text x="244.8" y="400">2</text>
<text x="248.2" y="398.3">RO</text>
<text x="248.2" y="401.8">#RE</text>
<text x="261.1" y="401.8">B</text>
<text x="264.8" y="400">7</text>
<text x="57.8" y="407.1">7</text>
<text x="57.8" y="403.6">8</text>
<text x="61.3" y="405.3">GPIO2</text>
<text x="94.2" y="405.3">RXD</text>
<text x="102.5" y="407.1">18</text>
<text x="102.5" y="403.6">19</text>
<text x="244.8" y="403.6">3</text>
<text x="244.8" y="407.1">4</text>
<text x="248.2" y="405.3">DE</text>
<text x="261.1" y="405.3">A</text>
<text x="264.8" y="403.6">6</text>
<text x="57.8" y="410.6">6</text>
<text x="61.3" y="412.4">GPIO4</text>
<text x="61.3" y="408.9">GPIO3</text>
<text x="88.8" y="412.4">GPIO18</text>
<text x="88.8" y="408.9">GPIO19</text>
<text x="102.5" y="410.6">17</text>
<text x="248.2" y="408.9">DI</text>
<text x="57.8" y="417.7">4</text>
<text x="57.8" y="414.2">5</text>
<text x="61.3" y="419.5">GPIO6</text>
<text x="61.3" y="415.9">GPIO5</text>
<text x="90.8" y="419.5">GPIO9</text>
<text x="90.8" y="415.9">GPIO8</text>
<text x="102.5" y="417.7">15</text>
<text x="102.5" y="414.2">16</text>
<text x="57.8" y="421.2">3</text>
<text x="61.3" y="423">GPIO7</text>
<text x="88.8" y="423">GPIO10</text>
<text x="102.5" y="421.2">14</text>
<text x="57.8" y="428.3">1</text>
<text x="61.3" y="430">2.4G_ANT</text>
</g>
<g font-size="3.2">
<text x="47.2" y="170.7">3</text>
<text x="50.7" y="172.5">GND</text>
<text x="255.3" y="322.4">1</text>
<text x="258.8" y="324.2">ADJ(GND)</text>
<text x="93.7" y="398.3">GND</text>
<text x="102.5" y="396.5">21</text>
<text x="264.8" y="407.1">5</text>
<text x="256" y="408.9">GND</text>
<text x="57.8" y="424.7">2</text>
<text x="102.5" y="424.7">13</text>
<text x="61.3" y="426.5">GND</text>
<text x="93.7" y="426.5">GND</text>
</g>
<g font-size="3.2" fill="#f00">
<text x="66.2" y="176">VCC</text>
<text x="74.3" y="174.3">7</text>
<text x="256.7" y="398.3">VCC</text>
<text x="264.8" y="396.5">8</text>
<text x="93.9" y="430">VDD</text>
<text x="102.5" y="428.3">12</text>
</g>
</svg>
